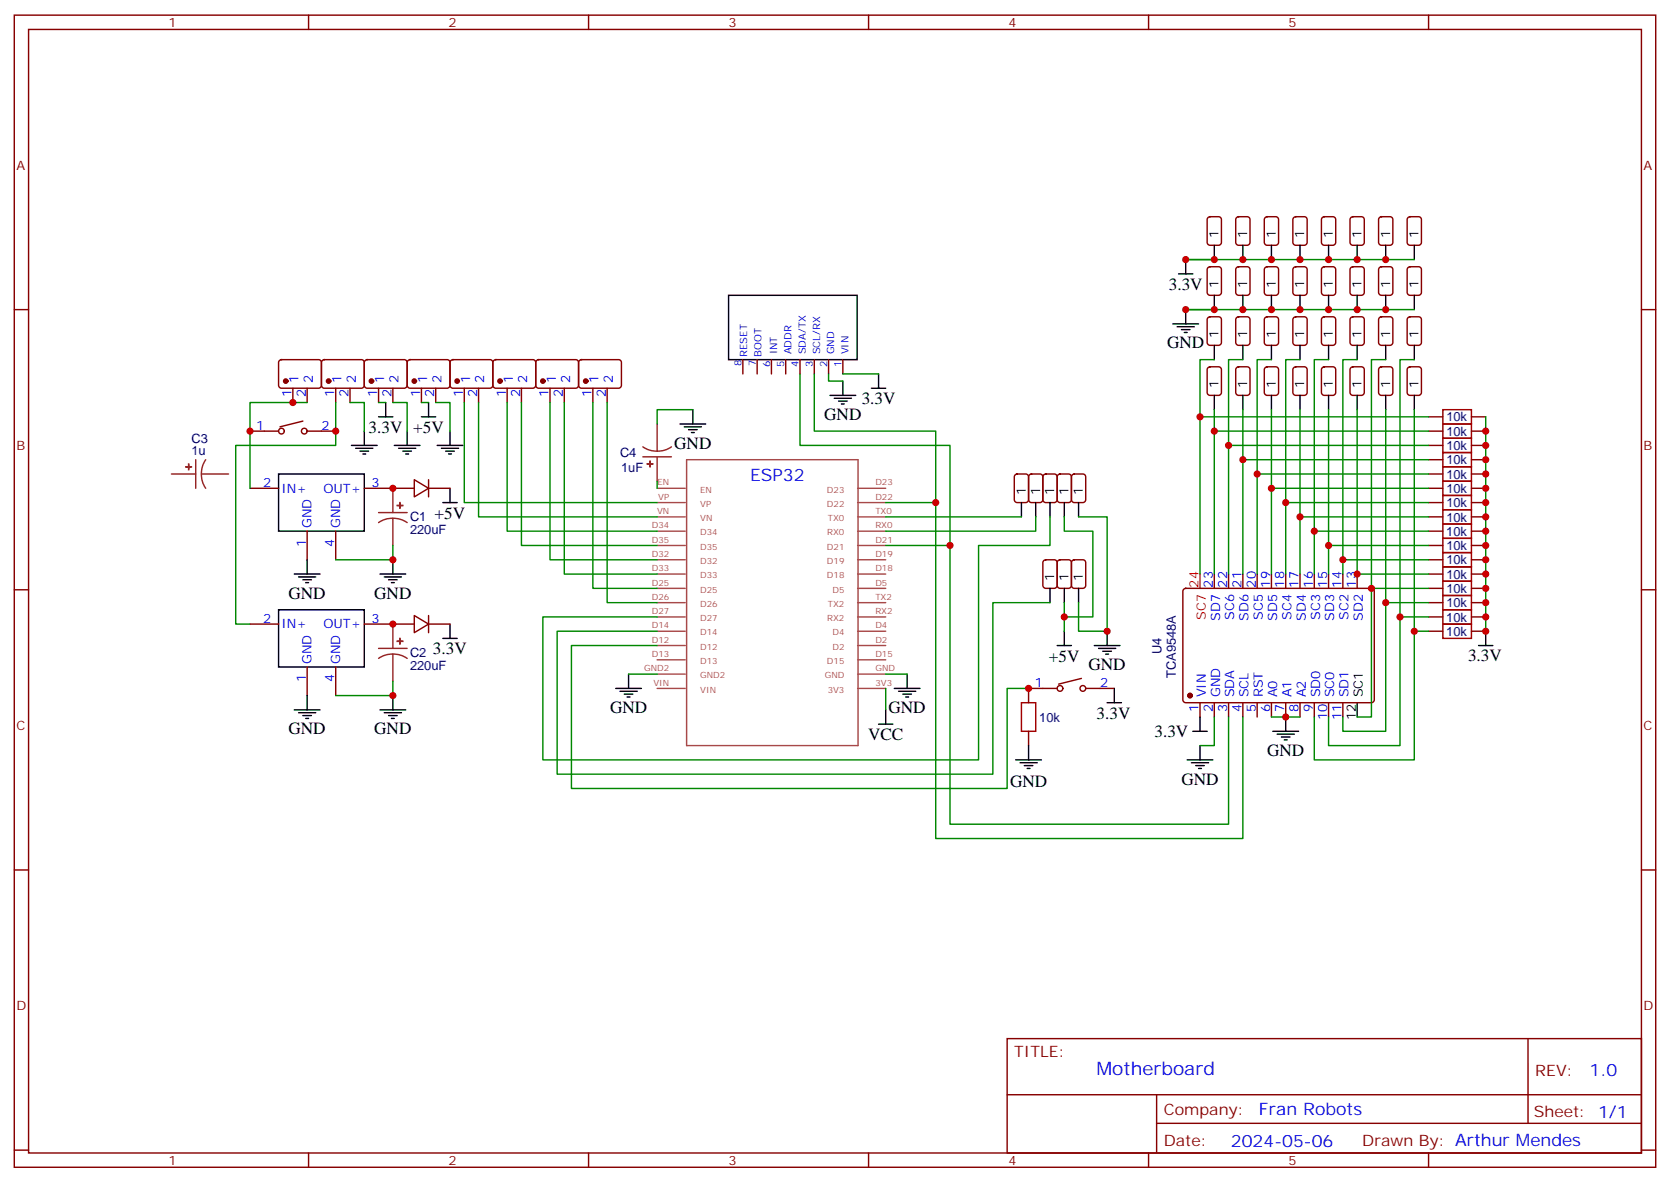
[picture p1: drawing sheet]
<svg xmlns="http://www.w3.org/2000/svg" width="412mm" height="292mm" viewBox="0 0 412 292" stroke-linecap="round" stroke-linejoin="round" font-family="sans-serif">
<g fill="none" stroke="#870000" stroke-width=".35">
<path d="M3.5 3.7h405.4v284.4h-405.4zM7.1 7.3h398.2v277.3h-398.2zM76.2 3.7v3.6M145.3 3.7v3.6M214.5 3.7v3.6M283.6 3.7v3.6M352.8 3.7v3.6M298.3 53.7l.5-.2h2.1a.71 .71 0 0 1 .7 .7v5.6a.76 .76 0 0 1-.7 .7h-2.1a.76 .76 0 0 1-.7-.7v-5.6zM305.4 53.7l.5-.2h2.1a.71 .71 0 0 1 .7 .7v5.6a.76 .76 0 0 1-.7 .7h-2.1a.76 .76 0 0 1-.7-.7v-5.6zM312.4 53.7l.5-.2h2.1a.71 .71 0 0 1 .7 .7v5.6a.76 .76 0 0 1-.7 .7h-2.1a.76 .76 0 0 1-.7-.7v-5.6zM319.5 53.7l.5-.2h2.1a.71 .71 0 0 1 .7 .7v5.6a.76 .76 0 0 1-.7 .7h-2.1a.76 .76 0 0 1-.7-.7v-5.6zM326.6 53.7l.4-.2h2.1a.71 .71 0 0 1 .7 .7v5.6a.76 .76 0 0 1-.7 .7h-2.1a.76 .76 0 0 1-.7-.7v-5.6z"/>
<path d="M333.6 53.7l.5-.2h2.1a.71 .71 0 0 1 .7 .7v5.6a.76 .76 0 0 1-.7 .7h-2.1a.76 .76 0 0 1-.7-.7v-5.6zM340.7 53.7l.4-.2h2.2a.71 .71 0 0 1 .7 .7v5.6a.76 .76 0 0 1-.7 .7h-2.2a.76 .76 0 0 1-.7-.7v-5.6zM347.7 53.7l.5-.2h2.1a.71 .71 0 0 1 .7 .7v5.6a.76 .76 0 0 1-.7 .7h-2.1a.76 .76 0 0 1-.7-.7v-5.6zM3.5 76.4h3.6M298.3 78.4l.5-.2h2.1a.71 .71 0 0 1 .7 .7v5.6a.76 .76 0 0 1-.7 .7h-2.1a.76 .76 0 0 1-.7-.7v-5.6zM298.3 66l.5-.2h2.1a.71 .71 0 0 1 .7 .7v5.7a.76 .76 0 0 1-.7 .7h-2.1a.76 .76 0 0 1-.7-.7v-5.7zM305.4 78.4l.5-.2h2.1a.71 .71 0 0 1 .7 .7v5.6a.76 .76 0 0 1-.7 .7h-2.1a.76 .76 0 0 1-.7-.7v-5.6zM305.4 66l.5-.2h2.1a.71 .71 0 0 1 .7 .7v5.7a.76 .76 0 0 1-.7 .7h-2.1a.76 .76 0 0 1-.7-.7v-5.7zM312.4 78.4l.5-.2h2.1a.71 .71 0 0 1 .7 .7v5.6a.76 .76 0 0 1-.7 .7h-2.1a.76 .76 0 0 1-.7-.7v-5.6zM312.4 66l.5-.2h2.1a.71 .71 0 0 1 .7 .7v5.7a.76 .76 0 0 1-.7 .7h-2.1a.76 .76 0 0 1-.7-.7v-5.7zM319.5 78.4l.5-.2h2.1a.71 .71 0 0 1 .7 .7v5.6a.76 .76 0 0 1-.7 .7h-2.1a.76 .76 0 0 1-.7-.7v-5.6zM319.5 66l.5-.2h2.1a.71 .71 0 0 1 .7 .7v5.7a.76 .76 0 0 1-.7 .7h-2.1a.76 .76 0 0 1-.7-.7v-5.7z"/>
<path d="M326.6 78.4l.4-.2h2.1a.71 .71 0 0 1 .7 .7v5.6a.76 .76 0 0 1-.7 .7h-2.1a.76 .76 0 0 1-.7-.7v-5.6zM326.6 66l.4-.2h2.1a.71 .71 0 0 1 .7 .7v5.7a.76 .76 0 0 1-.7 .7h-2.1a.76 .76 0 0 1-.7-.7v-5.7zM333.6 78.4l.5-.2h2.1a.71 .71 0 0 1 .7 .7v5.6a.76 .76 0 0 1-.7 .7h-2.1a.76 .76 0 0 1-.7-.7v-5.6zM333.6 66l.5-.2h2.1a.71 .71 0 0 1 .7 .7v5.7a.76 .76 0 0 1-.7 .7h-2.1a.76 .76 0 0 1-.7-.7v-5.7zM340.7 78.4l.4-.2h2.2a.71 .71 0 0 1 .7 .7v5.6a.76 .76 0 0 1-.7 .7h-2.2a.76 .76 0 0 1-.7-.7v-5.6zM340.7 66l.4-.2h2.2a.71 .71 0 0 1 .7 .7v5.7a.76 .76 0 0 1-.7 .7h-2.2a.76 .76 0 0 1-.7-.7v-5.7zM347.7 78.4l.5-.2h2.1a.71 .71 0 0 1 .7 .7v5.6a.76 .76 0 0 1-.7 .7h-2.1a.76 .76 0 0 1-.7-.7v-5.6zM347.7 66l.5-.2h2.1a.71 .71 0 0 1 .7 .7v5.7a.76 .76 0 0 1-.7 .7h-2.1a.76 .76 0 0 1-.7-.7v-5.7zM405.3 76.4h3.6M69 89l.5-.2h9.2a.71 .71 0 0 1 .7 .7v5.6a.76 .76 0 0 1-.7 .7h-9.2a.76 .76 0 0 1-.7-.7v-5.6zM72.3 95.8v3.5M75.8 95.8v3.5"/>
<path d="M79.6 89l.5-.2h9.2a.71 .71 0 0 1 .7 .7v5.6a.76 .76 0 0 1-.7 .7h-9.2a.76 .76 0 0 1-.7-.7v-5.6zM82.9 95.8v3.5M86.4 95.8v3.5M90.2 89l.5-.2h9.1a.71 .71 0 0 1 .7 .7v5.6a.76 .76 0 0 1-.7 .7h-9.1a.76 .76 0 0 1-.7-.7v-5.6zM93.5 95.8v3.5M97 95.8v3.5M100.8 89l.4-.2h9.2a.71 .71 0 0 1 .7 .7v5.6a.76 .76 0 0 1-.7 .7h-9.2a.76 .76 0 0 1-.7-.7v-5.6zM104.1 95.8v3.5M107.6 95.8v3.5M111.4 89l.4-.2h9.2a.71 .71 0 0 1 .7 .7v5.6a.76 .76 0 0 1-.7 .7h-9.2a.76 .76 0 0 1-.7-.7v-5.6zM114.7 95.8v3.5M118.2 95.8v3.5"/>
<path d="M121.9 89l.5-.2h9.2a.71 .71 0 0 1 .7 .7v5.6a.76 .76 0 0 1-.7 .7h-9.2a.76 .76 0 0 1-.7-.7v-5.6zM125.2 95.8v3.5M128.8 95.8v3.5M132.5 89l.5-.2h9.2a.71 .71 0 0 1 .7 .7v5.6a.76 .76 0 0 1-.7 .7h-9.2a.76 .76 0 0 1-.7-.7v-5.6zM135.8 95.8v3.5M139.3 95.8v3.5M143.1 89l.5-.2h9.2a.71 .71 0 0 1 .7 .7v5.6a.76 .76 0 0 1-.7 .7h-9.2a.76 .76 0 0 1-.7-.7v-5.6zM146.4 95.8v3.5M149.9 95.8v3.5M183.4 88.8v3.5M187 88.8v3.5M190.5 88.8v3.5"/>
<path d="M194 88.8v3.5M197.6 88.8v3.5M201.1 88.8v3.5M204.6 88.8v3.5M208.1 88.8v3.5M298.3 90.7l.5-.2h2.1a.71 .71 0 0 1 .7 .7v5.7a.76 .76 0 0 1-.7 .7h-2.1a.76 .76 0 0 1-.7-.7v-5.7zM305.4 90.7l.5-.2h2.1a.71 .71 0 0 1 .7 .7v5.7a.76 .76 0 0 1-.7 .7h-2.1a.76 .76 0 0 1-.7-.7v-5.7zM312.4 90.7l.5-.2h2.1a.71 .71 0 0 1 .7 .7v5.7a.76 .76 0 0 1-.7 .7h-2.1a.76 .76 0 0 1-.7-.7v-5.7zM319.5 90.7l.5-.2h2.1a.71 .71 0 0 1 .7 .7v5.7a.76 .76 0 0 1-.7 .7h-2.1a.76 .76 0 0 1-.7-.7v-5.7zM326.6 90.7l.4-.2h2.1a.71 .71 0 0 1 .7 .7v5.7a.76 .76 0 0 1-.7 .7h-2.1a.76 .76 0 0 1-.7-.7v-5.7zM333.6 90.7l.5-.2h2.1a.71 .71 0 0 1 .7 .7v5.7a.76 .76 0 0 1-.7 .7h-2.1a.76 .76 0 0 1-.7-.7v-5.7zM340.7 90.7l.4-.2h2.2a.71 .71 0 0 1 .7 .7v5.7a.76 .76 0 0 1-.7 .7h-2.2a.76 .76 0 0 1-.7-.7v-5.7z"/>
<path d="M347.7 90.7l.5-.2h2.1a.71 .71 0 0 1 .7 .7v5.7a.76 .76 0 0 1-.7 .7h-2.1a.76 .76 0 0 1-.7-.7v-5.7zM61.7 106.4h7.1M74.8 103.9l-5.7 1.4M75.8 106.4h7.1M102.3 118.4l3.5 2.1-3.5 2.1zM105.8 118.4v4.2M250.7 117.2l.5-.2h2.1a.71 .71 0 0 1 .7 .7v5.6a.76 .76 0 0 1-.7 .7h-2.1a.76 .76 0 0 1-.7-.7v-5.6zM254.2 117.2l.5-.2h2.1a.71 .71 0 0 1 .7 .7v5.6a.76 .76 0 0 1-.7 .7h-2.1a.76 .76 0 0 1-.7-.7v-5.6zM257.8 117.2l.4-.2h2.1a.71 .71 0 0 1 .8 .7v5.6a.76 .76 0 0 1-.8 .7h-2.1a.76 .76 0 0 1-.7-.7v-5.6zM261.3 117.2l.5-.2h2.1a.71 .71 0 0 1 .7 .7v5.6a.76 .76 0 0 1-.7 .7h-2.1a.76 .76 0 0 1-.7-.7v-5.6zM264.8 117.2l.5-.2h2.1a.71 .71 0 0 1 .7 .7v5.6a.76 .76 0 0 1-.7 .7h-2.1a.76 .76 0 0 1-.7-.7v-5.6zM352.8 106.4h3.5"/>
<path d="M352.8 109.9h3.5M352.8 102.9h3.5M352.8 113.5h3.5M352.8 117h3.5M363.4 106.4h3.5M363.4 109.9h3.5M363.4 102.9h3.5M363.4 113.5h3.5M363.4 117h3.5M61.7 120.5h7.1M75.8 131.1v7M82.9 131.1v7"/>
<path d="M90 120.5h12.3M105.8 120.5h5.3M257.8 138.4l.4-.3h2.1a.71 .71 0 0 1 .8 .8v5.6a.76 .76 0 0 1-.8 .7h-2.1a.76 .76 0 0 1-.7-.7v-5.6zM261.3 138.4l.5-.3h2.1a.71 .71 0 0 1 .7 .8v5.6a.76 .76 0 0 1-.7 .7h-2.1a.76 .76 0 0 1-.7-.7v-5.6zM264.8 138.4l.5-.3h2.1a.71 .71 0 0 1 .7 .8v5.6a.76 .76 0 0 1-.7 .7h-2.1a.76 .76 0 0 1-.7-.7v-5.6zM352.8 120.5h3.5M352.8 124h3.5M352.8 127.6h3.5M352.8 131.1h3.5M352.8 134.6h3.5M352.8 138.1h3.5M363.4 120.5h3.5"/>
<path d="M363.4 124h3.5M363.4 127.6h3.5M363.4 131.1h3.5M363.4 134.6h3.5M363.4 138.1h3.5M3.5 145.6h3.6M61.7 154h7.1M90 154h12.3M102.3 151.9l3.5 2.1-3.5 2.1zM105.8 154h5.3M105.8 151.9v4.2M292.3 145.4l.5-.2h45.9a.71 .71 0 0 1 .7 .7v26.8a.76 .76 0 0 1-.7 .7h-45.9a.76 .76 0 0 1-.7-.7v-26.8z"/>
<path d="M299.9 141.7v3.5M303.4 141.7v3.5M306.9 141.7v3.5M310.4 141.7v3.5M314 141.7v3.5M317.5 141.7v3.5M321 141.7v3.5M324.6 141.7v3.5M328.1 141.7v3.5M331.6 141.7v3.5M335.1 141.7v3.5M352.8 141.7h3.5"/>
<path d="M352.8 145.2h3.5M352.8 148.7h3.5M352.8 152.3h3.5M352.8 155.8h3.5M363.4 141.7h3.5M363.4 145.2h3.5M363.4 148.7h3.5M363.4 152.3h3.5M363.4 155.8h3.5M405.3 145.6h3.6M75.8 164.6v7.1M82.9 164.6v7.1"/>
<path d="M261.1 169.9h-7.1v3.5M267.1 167.4l-5.7 1.4M268.1 169.9h7.1M296.3 173.4v3.6M299.9 173.4v3.6M303.4 173.4v3.6M306.9 173.4v3.6M310.4 173.4v3.6M314 173.4v3.6M317.5 173.4v3.6M321 173.4v3.6M324.6 173.4v3.6"/>
<path d="M328.1 173.4v3.6M331.6 173.4v3.6M254 180.5v3.5M3.5 214.7h3.6M405.3 214.7h3.6M248.7 256.3h156.6v28.3h-156.6zM377.3 256.4v20.8M248.7 270.2h156.5M285.6 277.2h119.6M285.6 270.2v14.1M3.5 283.8h3.6M76.2 284.6v3.5"/>
<path d="M145.3 284.6v3.5M214.5 284.6v3.5M283.6 284.6v3.5M352.8 284.6v3.5M405.3 283.8h3.6"/>
<circle cx="69.5" cy="106.4" r=".71"/>
<circle cx="75.1" cy="106.4" r=".71"/>
<circle cx="261.8" cy="169.9" r=".71"/>
<circle cx="267.4" cy="169.9" r=".71"/>
</g>
<g fill="none" stroke="#a64a4a" stroke-width=".35">
<path d="M169.6 113.5h42.3v70.5h-42.3zM162.3 138.1h6.9M162.3 134.6h6.9M162.3 131.1h6.9M162.3 127.6h6.9M162.3 124h6.9M162.3 120.5h6.9M211.8 138.1h6.9M211.8 134.6h6.9M211.8 131.1h6.9M211.8 127.6h6.9M211.8 124h6.9"/>
<path d="M211.8 120.5h6.9M162.3 159.3h6.9M162.3 155.8h6.9M162.3 152.3h6.9M162.3 148.7h6.9M162.3 145.2h6.9M162.3 141.7h6.9M211.8 159.3h6.9M211.8 155.8h6.9M211.8 152.3h6.9M211.8 148.7h6.9M211.8 145.2h6.9"/>
<path d="M211.8 141.7h6.9M162.3 169.9h6.9M162.3 166.4h6.9M162.3 162.8h6.9M211.8 169.9h6.9M211.8 166.4h6.9M211.8 162.8h6.9"/>
</g>
<path d="M296.3 141.7v3.5" fill="none" stroke="#f00" stroke-width=".35"/>
<g fill="none" stroke="#000" stroke-width=".35">
<path d="M179.9 72.9h31.8v15.9h-31.8zM289.6 79.9h6.4M291 67.6h3.6M292.8 64.1v3.5M292.8 76.4v3.5M299.9 60.5v3.6M299.9 72.9v3.5M306.9 60.5v3.6M306.9 72.9v3.5M314 60.5v3.6M314 72.9v3.5M321 60.5v3.6"/>
<path d="M321 72.9v3.5M328.1 60.5v3.6M328.1 72.9v3.5M335.1 60.5v3.6M335.1 72.9v3.5M342.2 60.5v3.6M342.2 72.9v3.5M349.2 60.5v3.6M349.2 72.9v3.5M95.2 99.3v3.6M105.8 99.3v3.6M205 97.6h6.3"/>
<path d="M206 98.3h4.3M207.1 99h2.1M207.8 99.7h.7M208.1 94.1v3.5M215.2 95.8h3.5M217 92.3v3.5M290.7 80.6h4.2M291.7 81.4h2.2M292.5 82.1h.7M299.9 85.2v3.6M299.9 97.6v3.5M306.9 85.2v3.6"/>
<path d="M306.9 97.6v3.5M314 85.2v3.6M314 97.6v3.5M321 85.2v3.6M321 97.6v3.5M328.1 85.2v3.6M328.1 97.6v3.5M335.1 85.2v3.6M335.1 97.6v3.5M342.2 85.2v3.6M342.2 97.6v3.5M349.2 85.2v3.6"/>
<path d="M349.2 97.6v3.5M68.8 117h21.2v14.1h-21.2zM86.8 109.9h6.3M87.8 110.6h4.3M88.9 111.3h2.1M89.6 112h.7M90 106.4v3.5M93.5 102.9h3.5M97.4 109.9h6.3M98.4 110.6h4.3M99.5 111.3h2.1M100.2 112h.7"/>
<path d="M100.5 106.4v3.5M104.1 102.9h3.5M107.9 109.9h6.4M109 110.6h4.2M110.1 111.3h2.1M110.8 112h.7M111.1 106.4v3.5M167.9 104.6h6.4M169 105.3h4.2M170 106h2.2M170.7 106.8h.7M171.1 101.1v3.5"/>
<path d="M75.8 138.1v3.6M97 138.1v3.6M109.4 124h3.5M111.1 120.5v3.5M252.2 124v3.6M255.8 124v3.6M259.3 124v3.6M262.8 124v3.6M266.3 124v3.6M68.8 150.5h21.2v14.1h-21.2zM72.7 141.7h6.3M73.7 142.4h4.3"/>
<path d="M74.8 143.1h2.1M75.5 143.8h.7M93.8 141.7h6.4M94.9 142.4h4.2M96 143.1h2.1M96.7 143.8h.7M109.4 157.6h3.5M111.1 154v3.6M259.3 145.2v3.5M261.1 159.3h3.5M262.8 145.2v3.5M262.8 155.8v3.5"/>
<path d="M266.3 145.2v3.5M270.2 159.3h6.4M273.4 155.8v3.5M365.1 159.3h3.6M366.9 155.8v3.5M72.7 175.2h6.3M73.7 175.9h4.3M74.8 176.6h2.1M75.5 177.3h.7M75.8 171.7v3.5M93.8 175.2h6.4M94.9 175.9h4.2"/>
<path d="M96 176.6h2.1M96.7 177.3h.7M97 171.7v3.5M152 169.9h6.4M153.1 170.6h4.2M154.2 171.3h2.1M154.9 172h.7M155.2 166.4v3.5M217 178.7h3.5M218.7 175.2v3.5M220.8 169.9h6.4M221.9 170.6h4.2"/>
<path d="M223 171.3h2.1M223.7 172h.7M224 166.4v3.5M271.3 160h4.2M272.3 160.7h2.2M273 161.4h.8M273.4 173.4h3.5M275.2 169.9v3.5M296.3 177v3.5M317.5 177v3.5M335.1 173.4v3.6M250.8 187.5h6.4"/>
<path d="M251.9 188.2h4.2M252.9 188.9h2.2M253.6 189.7h.8M254 184v3.5M293.2 187.5h6.3M294.2 188.2h4.2M294.6 180.5h3.5M295.3 188.9h2.1M296 189.7h.7M296.3 184v3.5M314.3 180.5h6.4M315.4 181.2h4.2"/>
<path d="M316.4 181.9h2.2M317.1 182.6h.8"/>
</g>
<g fill="#870000" stroke="#870000" stroke-width=".35">
<circle cx="293.9" cy="171.7" r=".53"/>
<circle cx="70.6" cy="94.1" r=".53"/>
<circle cx="81.1" cy="94.1" r=".53"/>
<circle cx="91.7" cy="94.1" r=".53"/>
<circle cx="102.3" cy="94.1" r=".53"/>
<circle cx="112.9" cy="94.1" r=".53"/>
<circle cx="123.5" cy="94.1" r=".53"/>
<circle cx="134.1" cy="94.1" r=".53"/>
<circle cx="144.6" cy="94.1" r=".53"/>
</g>
<g fill="none" stroke="#8c2424" stroke-width=".35">
<path d="M42.3 117h6M48.3 113.5v7M49.7 117l.3 1.8 .8 1.7M49.7 117h6.7M50.8 113.5l-.8 1.6-.3 1.9M158.7 110.3l1.7 .8 1.9 .2M158.7 112.7h7.1M162.3 104.6v6.7M162.3 112.7v6M165.8 110.3l-1.7 .8-1.8 .2M93.5 126.5h7M97 127.9l-1.8 .3-1.7 .8"/>
<path d="M97 127.9l1.9 .3 1.6 .8M97 120.5v6M97 127.9v6.7M97 154v6M93.5 160h7M97 161.4l-1.8 .3-1.7 .8M97 161.4l1.9 .3 1.6 .8M97 161.4v6.7"/>
</g>
<g fill="#8c2424" stroke="#8c2424" stroke-width=".35">
<path d="M98.1 124.7l1.4 .1z"/>
<path d="M98.7 124l.1 1.4z"/>
<path d="M98.1 158.3h1.4z"/>
<path d="M98.7 157.6l.1 1.4z"/>
<path d="M159.8 114.5h1.4z"/>
<path d="M160.5 113.8v1.4z"/>
<path d="M46.6 114.5v1.4z"/>
<path d="M45.9 115.2l1.4 .1z"/>
</g>
<g fill="none" stroke="#a10000" stroke-width=".35">
<path d="M356.3 104.6h7.1v3.6h-7.1zM356.3 108.2h7.1v3.5h-7.1zM356.3 101.1h7.1v3.5h-7.1zM356.3 111.7h7.1v3.5h-7.1zM356.3 115.2h7.1v3.5h-7.1zM356.3 118.7h7.1v3.6h-7.1zM356.3 122.3h7.1v3.5h-7.1zM356.3 125.8h7.1v3.5h-7.1zM356.3 129.3h7.1v3.6h-7.1zM356.3 132.9h7.1v3.5h-7.1zM356.3 136.4h7.1v3.5h-7.1zM356.3 139.9h7.1v3.5h-7.1z"/>
<path d="M356.3 143.4h7.1v3.6h-7.1zM356.3 147h7.1v3.5h-7.1zM356.3 150.5h7.1v3.5h-7.1zM356.3 154h7.1v3.6h-7.1zM252.2 173.4h3.6v7.1h-3.6z"/>
</g>
<g fill="none" stroke="#008700" stroke-width=".35">
<path d="M292.8 64.1h56.4M292.8 76.4h56.4M75.8 99.3h-14.1v21.2M82.9 99.3v10.6h-24.7v44.1h3.5M86.4 99.3h3.6v7.1M93.5 99.3h1.7M97 99.3h3.5v7.1M104.1 99.3h1.7M107.6 99.3h3.5v7.1M114.7 99.3v24.7h47.6M118.2 99.3v28.3h44.1M125.2 99.3v31.8h37.1"/>
<path d="M128.8 99.3v35.3h33.5M135.8 99.3v38.8h26.5M139.3 99.3v42.4h23M146.4 99.3v45.9h15.9M149.9 99.3v49.4h12.4M197.6 92.3v17.6h37v24.7h-15.9M201.1 92.3v14.1h30v17.6h-12.4M204.6 92.3v1.8h3.5M208.1 92.3h8.9M299.9 88.8h-3.6v52.9M306.9 88.8h-3.5v52.9M314 88.8h-3.6v52.9"/>
<path d="M321 88.8h-3.5v52.9M328.1 88.8h-3.5v52.9M335.1 88.8h-3.5v52.9M342.2 88.8h-3.5v88.2h-3.6M349.2 88.8h-3.5v95.2h-17.6v-7M162.3 118.7v1.8M171.1 101.1h-8.8v3.5M296.3 102.9h56.5M299.9 101.1v40.6M299.9 106.4h52.9M303.4 109.9h49.4M306.9 101.1v40.6"/>
<path d="M306.9 113.5h45.9M310.4 117h42.4M314 101.1v40.6M321 101.1v40.6M328.1 101.1v40.6M335.1 101.1v40.6h17.7M342.2 101.1v79.4h-10.6v-3.5M349.2 101.1v86.4h-24.6v-10.5M366.9 102.9v52.9M97 134.6v3.5h-14.1M218.7 127.6h33.5M231.1 124v82.9h75.8v-29.9"/>
<path d="M234.6 134.6v68.8h68.8v-26.4M255.8 127.6v3.5h-37.1M259.3 127.6v7h-17.6v52.9h-107.6v-35.2h28.2M262.8 127.6v3.5h7.1v21.2h-7.1v-3.6M266.3 127.6h7.1v28.2h-7.1v-7.1M314 120.5h38.8M317.5 124h35.3M321 127.6h31.8M324.6 131.1h28.2M328.1 134.6h24.7M331.6 138.1h21.2M162.3 159.3h-21.2v35.3h107.6v-24.7h5.3"/>
<path d="M259.3 148.7h-14.1v42.4h-107.6v-35.3h24.7M262.8 152.3v3.5M338.7 145.2h14.1M342.2 148.7h10.6M345.7 152.3h7.1M349.2 155.8h3.6M97 168.1v3.6h-14.1M155.2 166.4h7.1M218.7 166.4h5.3M218.7 169.9v5.3M299.9 177v7h-3.6M314 177h7"/>
</g>
<g fill="#c00">
<circle cx="317.5" cy="177" r=".88"/>
<circle cx="299.9" cy="64.1" r=".88"/>
<circle cx="342.2" cy="64.1" r=".88"/>
<circle cx="335.1" cy="64.1" r=".88"/>
<circle cx="328.1" cy="64.1" r=".88"/>
<circle cx="321" cy="64.1" r=".88"/>
<circle cx="314" cy="64.1" r=".88"/>
<circle cx="306.9" cy="64.1" r=".88"/>
<circle cx="299.9" cy="76.4" r=".88"/>
<circle cx="306.9" cy="76.4" r=".88"/>
<circle cx="314" cy="76.4" r=".88"/>
<circle cx="321" cy="76.4" r=".88"/>
<circle cx="328.1" cy="76.4" r=".88"/>
<circle cx="335.1" cy="76.4" r=".88"/>
<circle cx="342.2" cy="76.4" r=".88"/>
<circle cx="254" cy="169.9" r=".88"/>
<circle cx="292.8" cy="64.1" r=".88"/>
<circle cx="292.8" cy="76.4" r=".88"/>
<circle cx="231.1" cy="124" r=".88"/>
<circle cx="234.6" cy="134.6" r=".88"/>
<circle cx="273.4" cy="155.8" r=".88"/>
<circle cx="262.8" cy="152.3" r=".88"/>
<circle cx="97" cy="138.1" r=".88"/>
<circle cx="97" cy="171.7" r=".88"/>
<circle cx="72.3" cy="99.3" r=".88"/>
<circle cx="61.7" cy="106.4" r=".88"/>
<circle cx="82.9" cy="106.4" r=".88"/>
<circle cx="335.1" cy="141.7" r=".88"/>
<circle cx="331.6" cy="138.1" r=".88"/>
<circle cx="328.1" cy="134.6" r=".88"/>
<circle cx="324.6" cy="131.1" r=".88"/>
<circle cx="321" cy="127.6" r=".88"/>
<circle cx="317.5" cy="124" r=".88"/>
<circle cx="314" cy="120.5" r=".88"/>
<circle cx="310.4" cy="117" r=".88"/>
<circle cx="306.9" cy="113.5" r=".88"/>
<circle cx="303.4" cy="109.9" r=".88"/>
<circle cx="299.9" cy="106.4" r=".88"/>
<circle cx="296.3" cy="102.9" r=".88"/>
<circle cx="338.7" cy="145.2" r=".88"/>
<circle cx="342.2" cy="148.7" r=".88"/>
<circle cx="345.7" cy="152.3" r=".88"/>
<circle cx="349.3" cy="155.8" r=".88"/>
<circle cx="366.9" cy="106.4" r=".88"/>
<circle cx="366.9" cy="109.9" r=".88"/>
<circle cx="366.9" cy="113.5" r=".88"/>
<circle cx="366.9" cy="117" r=".88"/>
<circle cx="366.9" cy="120.5" r=".88"/>
<circle cx="366.9" cy="124" r=".88"/>
<circle cx="366.9" cy="127.6" r=".88"/>
<circle cx="366.9" cy="131.1" r=".88"/>
<circle cx="366.9" cy="134.6" r=".88"/>
<circle cx="366.9" cy="138.1" r=".88"/>
<circle cx="366.9" cy="141.7" r=".88"/>
<circle cx="366.9" cy="145.2" r=".88"/>
<circle cx="366.9" cy="148.7" r=".88"/>
<circle cx="366.9" cy="152.3" r=".88"/>
<circle cx="366.9" cy="155.8" r=".88"/>
<circle cx="97" cy="120.5" r=".88"/>
<circle cx="97" cy="154" r=".88"/>
</g>
<text font-size="4.6" fill="#00f" x="270.8" y="265.4">Motherboard</text>
<g font-size="4.2">
<text x="288.6" y="71.5">3.3V</text>
<text x="288.2" y="86">GND</text>
<text x="212.8" y="99.8">3.3V</text>
<text x="91" y="106.8">3.3V</text>
<text x="102.1" y="106.8">+5V</text>
<text x="203.6" y="103.6">GND</text>
<text x="166.5" y="110.7">GND</text>
<text x="107.3" y="128">+5V</text>
<text x="71.3" y="147.8">GND</text>
<text x="92.4" y="147.7">GND</text>
<text x="106.9" y="161.5">3.3V</text>
<text x="259" y="163.3">+5V</text>
<text x="268.8" y="165.4">GND</text>
<text x="362.5" y="163.3">3.3V</text>
<text x="150.6" y="176">GND</text>
<text x="219.4" y="176">GND</text>
<text x="270.8" y="177.4">3.3V</text>
<text x="71.3" y="181.2">GND</text>
<text x="92.4" y="181.2">GND</text>
<text x="214.4" y="182.7">VCC</text>
<text x="285.1" y="181.9">3.3V</text>
<text x="312.9" y="186.6">GND</text>
<text x="249.4" y="194.2">GND</text>
<text x="291.7" y="193.6">GND</text>
</g>
<g font-size="4.2" fill="#00f">
<text x="185.2" y="118.7">ESP32</text>
<text x="392.5" y="265.6">1.0</text>
<text x="310.9" y="275.2">Fran Robots</text>
<text x="304" y="283">2024-05-06</text>
</g>
<g font-size="3.9" fill="#800">
<text x="250.5" y="260.9">TITLE:</text>
<text x="379.1" y="265.6">REV:</text>
<text x="287.4" y="275.1">Company:</text>
<text x="378.7" y="275.7">Sheet: 1/1</text>
<text x="287.4" y="282.8">Date:</text>
<text x="336.4" y="282.9">Drawn By: Arthur Mendes</text>
</g>
<g font-size="3.2" fill="#800">
<text x="41.6" y="6.7">1</text>
<text x="110.8" y="6.7">2</text>
<text x="179.9" y="6.7">3</text>
<text x="249.1" y="6.7">4</text>
<text x="318.2" y="6.7">5</text>
<text x="4.1" y="41.8">A</text>
<text x="405.9" y="41.8">A</text>
<text x="4.1" y="111">B</text>
<text x="405.9" y="111">B</text>
<text x="4.1" y="180.1">C</text>
<text x="405.9" y="180.1">C</text>
<text x="4.1" y="249.3">D</text>
<text x="405.9" y="249.3">D</text>
<text x="41.6" y="287.5">1</text>
<text x="110.8" y="287.5">2</text>
<text x="179.9" y="287.5">3</text>
<text x="249.1" y="287.5">4</text>
<text x="318.2" y="287.5">5</text>
</g>
<g font-size="3.2">
<text x="300.9" y="58.8" transform="rotate(-90 300.9 58.8)">1</text>
<text x="308" y="58.8" transform="rotate(-90 308 58.8)">1</text>
<text x="315" y="58.8" transform="rotate(-90 315 58.8)">1</text>
<text x="322.1" y="58.8" transform="rotate(-90 322.1 58.8)">1</text>
<text x="329.1" y="58.8" transform="rotate(-90 329.1 58.8)">1</text>
<text x="336.2" y="58.8" transform="rotate(-90 336.2 58.8)">1</text>
<text x="343.3" y="58.8" transform="rotate(-90 343.3 58.8)">1</text>
<text x="350.3" y="58.8" transform="rotate(-90 350.3 58.8)">1</text>
<text x="300.9" y="71.1" transform="rotate(-90 300.9 71.1)">1</text>
<text x="308" y="71.1" transform="rotate(-90 308 71.1)">1</text>
<text x="315" y="71.1" transform="rotate(-90 315 71.1)">1</text>
<text x="322.1" y="71.1" transform="rotate(-90 322.1 71.1)">1</text>
<text x="329.1" y="71.1" transform="rotate(-90 329.1 71.1)">1</text>
<text x="336.2" y="71.1" transform="rotate(-90 336.2 71.1)">1</text>
<text x="343.3" y="71.1" transform="rotate(-90 343.3 71.1)">1</text>
<text x="350.3" y="71.1" transform="rotate(-90 350.3 71.1)">1</text>
<text x="300.9" y="83.5" transform="rotate(-90 300.9 83.5)">1</text>
<text x="308" y="83.5" transform="rotate(-90 308 83.5)">1</text>
<text x="315" y="83.5" transform="rotate(-90 315 83.5)">1</text>
<text x="322.1" y="83.5" transform="rotate(-90 322.1 83.5)">1</text>
<text x="329.1" y="83.5" transform="rotate(-90 329.1 83.5)">1</text>
<text x="336.2" y="83.5" transform="rotate(-90 336.2 83.5)">1</text>
<text x="343.3" y="83.5" transform="rotate(-90 343.3 83.5)">1</text>
<text x="350.3" y="83.5" transform="rotate(-90 350.3 83.5)">1</text>
<text x="300.9" y="95.8" transform="rotate(-90 300.9 95.8)">1</text>
<text x="308" y="95.8" transform="rotate(-90 308 95.8)">1</text>
<text x="315" y="95.8" transform="rotate(-90 315 95.8)">1</text>
<text x="322.1" y="95.8" transform="rotate(-90 322.1 95.8)">1</text>
<text x="329.1" y="95.8" transform="rotate(-90 329.1 95.8)">1</text>
<text x="336.2" y="95.8" transform="rotate(-90 336.2 95.8)">1</text>
<text x="343.3" y="95.8" transform="rotate(-90 343.3 95.8)">1</text>
<text x="350.3" y="95.8" transform="rotate(-90 350.3 95.8)">1</text>
<text x="253.3" y="122.3" transform="rotate(-90 253.3 122.3)">1</text>
<text x="256.8" y="122.3" transform="rotate(-90 256.8 122.3)">1</text>
<text x="260.3" y="122.3" transform="rotate(-90 260.3 122.3)">1</text>
<text x="263.9" y="122.3" transform="rotate(-90 263.9 122.3)">1</text>
<text x="267.4" y="122.3" transform="rotate(-90 267.4 122.3)">1</text>
<text x="260.3" y="143.4" transform="rotate(-90 260.3 143.4)">1</text>
<text x="263.9" y="143.4" transform="rotate(-90 263.9 143.4)">1</text>
<text x="267.4" y="143.4" transform="rotate(-90 267.4 143.4)">1</text>
<text x="336.5" y="172.1" transform="rotate(-90 336.5 172.1)">SC1</text>
<text x="334.8" y="177.6" transform="rotate(-90 334.8 177.6)">12</text>
</g>
<g font-size="3.2" fill="#00f">
<text x="73.7" y="94.5" transform="rotate(-90 73.7 94.5)">1</text>
<text x="77.3" y="94.5" transform="rotate(-90 77.3 94.5)">2</text>
<text x="84.3" y="94.5" transform="rotate(-90 84.3 94.5)">1</text>
<text x="87.8" y="94.5" transform="rotate(-90 87.8 94.5)">2</text>
<text x="94.9" y="94.5" transform="rotate(-90 94.9 94.5)">1</text>
<text x="98.4" y="94.5" transform="rotate(-90 98.4 94.5)">2</text>
<text x="105.5" y="94.5" transform="rotate(-90 105.5 94.5)">1</text>
<text x="109" y="94.5" transform="rotate(-90 109 94.5)">2</text>
<text x="116.1" y="94.5" transform="rotate(-90 116.1 94.5)">1</text>
<text x="119.6" y="94.5" transform="rotate(-90 119.6 94.5)">2</text>
<text x="126.6" y="94.5" transform="rotate(-90 126.6 94.5)">1</text>
<text x="130.2" y="94.5" transform="rotate(-90 130.2 94.5)">2</text>
<text x="137.2" y="94.5" transform="rotate(-90 137.2 94.5)">1</text>
<text x="140.8" y="94.5" transform="rotate(-90 140.8 94.5)">2</text>
<text x="147.8" y="94.5" transform="rotate(-90 147.8 94.5)">1</text>
<text x="151.3" y="94.5" transform="rotate(-90 151.3 94.5)">2</text>
<text x="72" y="98" transform="rotate(-90 72 98)">1</text>
<text x="75.5" y="98" transform="rotate(-90 75.5 98)">2</text>
<text x="82.5" y="98" transform="rotate(-90 82.5 98)">1</text>
<text x="86.1" y="98" transform="rotate(-90 86.1 98)">2</text>
<text x="93.1" y="98" transform="rotate(-90 93.1 98)">1</text>
<text x="96.7" y="98" transform="rotate(-90 96.7 98)">2</text>
<text x="103.7" y="98" transform="rotate(-90 103.7 98)">1</text>
<text x="107.2" y="98" transform="rotate(-90 107.2 98)">2</text>
<text x="114.3" y="98" transform="rotate(-90 114.3 98)">1</text>
<text x="117.8" y="98" transform="rotate(-90 117.8 98)">2</text>
<text x="124.9" y="98" transform="rotate(-90 124.9 98)">1</text>
<text x="128.4" y="98" transform="rotate(-90 128.4 98)">2</text>
<text x="135.5" y="98" transform="rotate(-90 135.5 98)">1</text>
<text x="139" y="98" transform="rotate(-90 139 98)">2</text>
<text x="146" y="98" transform="rotate(-90 146 98)">1</text>
<text x="149.6" y="98" transform="rotate(-90 149.6 98)">2</text>
<text x="63.2" y="106">1</text>
<text x="79.4" y="106">2</text>
<text x="65" y="120.2">2</text>
<text x="69.5" y="121.6">IN+</text>
<text x="79.9" y="121.6">OUT+</text>
<text x="91.7" y="120.2">3</text>
<text x="76.9" y="130.4" transform="rotate(-90 76.9 130.4)">GND</text>
<text x="84" y="130.4" transform="rotate(-90 84 130.4)">GND</text>
<text x="75.5" y="134.9" transform="rotate(-90 75.5 134.9)">1</text>
<text x="82.5" y="134.9" transform="rotate(-90 82.5 134.9)">4</text>
<text x="299.5" y="145" transform="rotate(-90 299.5 145)">23</text>
<text x="303" y="145" transform="rotate(-90 303 145)">22</text>
<text x="306.6" y="145" transform="rotate(-90 306.6 145)">21</text>
<text x="310.1" y="145" transform="rotate(-90 310.1 145)">20</text>
<text x="313.6" y="145" transform="rotate(-90 313.6 145)">19</text>
<text x="317.1" y="145" transform="rotate(-90 317.1 145)">18</text>
<text x="320.7" y="145" transform="rotate(-90 320.7 145)">17</text>
<text x="324.2" y="145" transform="rotate(-90 324.2 145)">16</text>
<text x="327.7" y="145" transform="rotate(-90 327.7 145)">15</text>
<text x="331.3" y="145" transform="rotate(-90 331.3 145)">14</text>
<text x="334.8" y="145" transform="rotate(-90 334.8 145)">13</text>
<text x="65" y="153.7">2</text>
<text x="69.5" y="155.1">IN+</text>
<text x="79.9" y="155.1">OUT+</text>
<text x="91.7" y="153.7">3</text>
<text x="301.3" y="153.1" transform="rotate(-90 301.3 153.1)">SD7</text>
<text x="304.8" y="152.9" transform="rotate(-90 304.8 152.9)">SC6</text>
<text x="308.3" y="153.1" transform="rotate(-90 308.3 153.1)">SD6</text>
<text x="311.9" y="152.9" transform="rotate(-90 311.9 152.9)">SC5</text>
<text x="315.4" y="153.1" transform="rotate(-90 315.4 153.1)">SD5</text>
<text x="318.9" y="152.9" transform="rotate(-90 318.9 152.9)">SC4</text>
<text x="322.4" y="153.1" transform="rotate(-90 322.4 153.1)">SD4</text>
<text x="326" y="152.9" transform="rotate(-90 326 152.9)">SC3</text>
<text x="329.5" y="153.1" transform="rotate(-90 329.5 153.1)">SD3</text>
<text x="333" y="152.9" transform="rotate(-90 333 152.9)">SC2</text>
<text x="336.5" y="153.1" transform="rotate(-90 336.5 153.1)">SD2</text>
<text x="76.9" y="163.9" transform="rotate(-90 76.9 163.9)">GND</text>
<text x="84" y="163.9" transform="rotate(-90 84 163.9)">GND</text>
<text x="75.5" y="168.4" transform="rotate(-90 75.5 168.4)">1</text>
<text x="82.5" y="168.4" transform="rotate(-90 82.5 168.4)">4</text>
<text x="255.5" y="169.5">1</text>
<text x="271.6" y="169.5">2</text>
<text x="297.7" y="172.1" transform="rotate(-90 297.7 172.1)">VIN</text>
<text x="301.3" y="172.1" transform="rotate(-90 301.3 172.1)">GND</text>
<text x="304.8" y="172.1" transform="rotate(-90 304.8 172.1)">SDA</text>
<text x="308.3" y="172.1" transform="rotate(-90 308.3 172.1)">SCL</text>
<text x="311.9" y="172.1" transform="rotate(-90 311.9 172.1)">RST</text>
<text x="315.4" y="172.1" transform="rotate(-90 315.4 172.1)">A0</text>
<text x="318.9" y="172.1" transform="rotate(-90 318.9 172.1)">A1</text>
<text x="322.4" y="172.1" transform="rotate(-90 322.4 172.1)">A2</text>
<text x="326" y="172.1" transform="rotate(-90 326 172.1)">SD0</text>
<text x="329.5" y="172.1" transform="rotate(-90 329.5 172.1)">SC0</text>
<text x="333" y="172.1" transform="rotate(-90 333 172.1)">SD1</text>
<text x="296" y="175.6" transform="rotate(-90 296 175.6)">1</text>
<text x="299.5" y="175.6" transform="rotate(-90 299.5 175.6)">2</text>
<text x="303" y="175.6" transform="rotate(-90 303 175.6)">3</text>
<text x="306.6" y="175.6" transform="rotate(-90 306.6 175.6)">4</text>
<text x="310.1" y="175.6" transform="rotate(-90 310.1 175.6)">5</text>
<text x="313.6" y="175.6" transform="rotate(-90 313.6 175.6)">6</text>
<text x="317.1" y="175.6" transform="rotate(-90 317.1 175.6)">7</text>
<text x="320.7" y="175.6" transform="rotate(-90 320.7 175.6)">8</text>
<text x="324.2" y="175.6" transform="rotate(-90 324.2 175.6)">9</text>
<text x="327.7" y="177.6" transform="rotate(-90 327.7 177.6)">10</text>
<text x="331.3" y="177.6" transform="rotate(-90 331.3 177.6)">11</text>
</g>
<g font-size="3.2" fill="#000080">
<text x="357.2" y="107.5">10k</text>
<text x="357.2" y="104">10k</text>
<text x="47.3" y="112.4">1u</text>
<text x="47.3" y="109.2">C3</text>
<text x="153.1" y="112.9">C4</text>
<text x="357.2" y="111.1">10k</text>
<text x="153.4" y="116.4">1uF</text>
<text x="357.2" y="114.6">10k</text>
<text x="357.2" y="118.1">10k</text>
<text x="357.2" y="121.7">10k</text>
<text x="357.2" y="125.2">10k</text>
<text x="101.2" y="131.9">220uF</text>
<text x="101.2" y="128.7">C1</text>
<text x="357.2" y="128.7">10k</text>
<text x="357.2" y="132.2">10k</text>
<text x="357.2" y="135.8">10k</text>
<text x="357.2" y="139.3">10k</text>
<text x="357.2" y="142.8">10k</text>
<text x="357.2" y="146.4">10k</text>
<text x="357.2" y="149.9">10k</text>
<text x="357.2" y="153.4">10k</text>
<text x="286.9" y="161.4" transform="rotate(-90 286.9 161.4)">U4</text>
<text x="357.2" y="156.9">10k</text>
<text x="101.2" y="165.4">220uF</text>
<text x="101.2" y="162.2">C2</text>
<text x="290.4" y="167.4" transform="rotate(-90 290.4 167.4)">TCA9548A</text>
<text x="256.6" y="178.1">10k</text>
</g>
<g font-size="3.2" fill="#f00">
<text x="296" y="145" transform="rotate(-90 296 145)">24</text>
<text x="297.7" y="152.9" transform="rotate(-90 297.7 152.9)">SC7</text>
</g>
<g font-size="2.5" fill="#00f">
<text x="184.5" y="88.1" transform="rotate(-90 184.5 88.1)">RESET</text>
<text x="188" y="88.1" transform="rotate(-90 188 88.1)">BOOT</text>
<text x="191.9" y="87.5" transform="rotate(-90 191.9 87.5)">INT</text>
<text x="195.4" y="87.5" transform="rotate(-90 195.4 87.5)">ADDR</text>
<text x="199" y="87.5" transform="rotate(-90 199 87.5)">SDA/TX</text>
<text x="202.5" y="87.5" transform="rotate(-90 202.5 87.5)">SCL/RX</text>
<text x="206" y="87.5" transform="rotate(-90 206 87.5)">GND</text>
<text x="209.5" y="87.5" transform="rotate(-90 209.5 87.5)">VIN</text>
<text x="183.1" y="90.3" transform="rotate(-90 183.1 90.3)">8</text>
<text x="186.6" y="90.3" transform="rotate(-90 186.6 90.3)">7</text>
<text x="190.1" y="90.5" transform="rotate(-90 190.1 90.5)">6</text>
<text x="193.7" y="90.5" transform="rotate(-90 193.7 90.5)">5</text>
<text x="197.2" y="90.5" transform="rotate(-90 197.2 90.5)">4</text>
<text x="200.7" y="90.5" transform="rotate(-90 200.7 90.5)">3</text>
<text x="204.3" y="90.5" transform="rotate(-90 204.3 90.5)">2</text>
<text x="207.8" y="90.5" transform="rotate(-90 207.8 90.5)">1</text>
</g>
<g font-size="2.1" fill="#a54b4b">
<text x="162.4" y="119.8">EN</text>
<text x="216.2" y="119.8">D23</text>
<text x="162.6" y="123.3">VP</text>
<text x="172.9" y="125.1">VP</text>
<text x="172.9" y="121.5">EN</text>
<text x="204.2" y="125.1">D22</text>
<text x="204.2" y="121.5">D23</text>
<text x="216.2" y="123.3">D22</text>
<text x="161" y="130.4">D34</text>
<text x="162.2" y="126.9">VN</text>
<text x="172.9" y="128.6">VN</text>
<text x="204.4" y="128.6">TX0</text>
<text x="216.2" y="130.4">RX0</text>
<text x="216.2" y="126.9">TX0</text>
<text x="161" y="137.5">D32</text>
<text x="161" y="133.9">D35</text>
<text x="172.9" y="135.7">D35</text>
<text x="172.9" y="132.1">D34</text>
<text x="204.2" y="135.7">D21</text>
<text x="204.3" y="132.1">RX0</text>
<text x="216.2" y="137.5">D19</text>
<text x="216.2" y="133.9">D21</text>
<text x="161" y="141">D33</text>
<text x="172.9" y="142.7">D33</text>
<text x="172.9" y="139.2">D32</text>
<text x="204.2" y="142.7">D18</text>
<text x="204.2" y="139.2">D19</text>
<text x="216.2" y="141">D18</text>
<text x="161" y="148">D26</text>
<text x="161" y="144.5">D25</text>
<text x="172.9" y="149.8">D26</text>
<text x="172.9" y="146.2">D25</text>
<text x="204.4" y="149.8">TX2</text>
<text x="205.6" y="146.2">D5</text>
<text x="216.2" y="148">TX2</text>
<text x="216.2" y="144.5">D5</text>
<text x="161" y="155.1">D14</text>
<text x="161" y="151.6">D27</text>
<text x="172.9" y="153.3">D27</text>
<text x="204.3" y="153.3">RX2</text>
<text x="216.2" y="155.1">D4</text>
<text x="216.2" y="151.6">RX2</text>
<text x="161" y="158.6">D12</text>
<text x="172.9" y="160.4">D12</text>
<text x="172.9" y="156.8">D14</text>
<text x="205.6" y="160.4">D2</text>
<text x="205.6" y="156.8">D4</text>
<text x="216.2" y="158.6">D2</text>
<text x="159.1" y="165.7">GND2</text>
<text x="161" y="162.1">D13</text>
<text x="172.9" y="167.4">GND2</text>
<text x="172.9" y="163.9">D13</text>
<text x="203.7" y="167.4">GND</text>
<text x="204.2" y="163.9">D15</text>
<text x="216.2" y="165.7">GND</text>
<text x="216.2" y="162.1">D15</text>
<text x="161.4" y="169.2">VIN</text>
<text x="172.9" y="170.9">VIN</text>
<text x="204.4" y="170.9">3V3</text>
<text x="216.2" y="169.2">3V3</text>
</g>
</svg>
